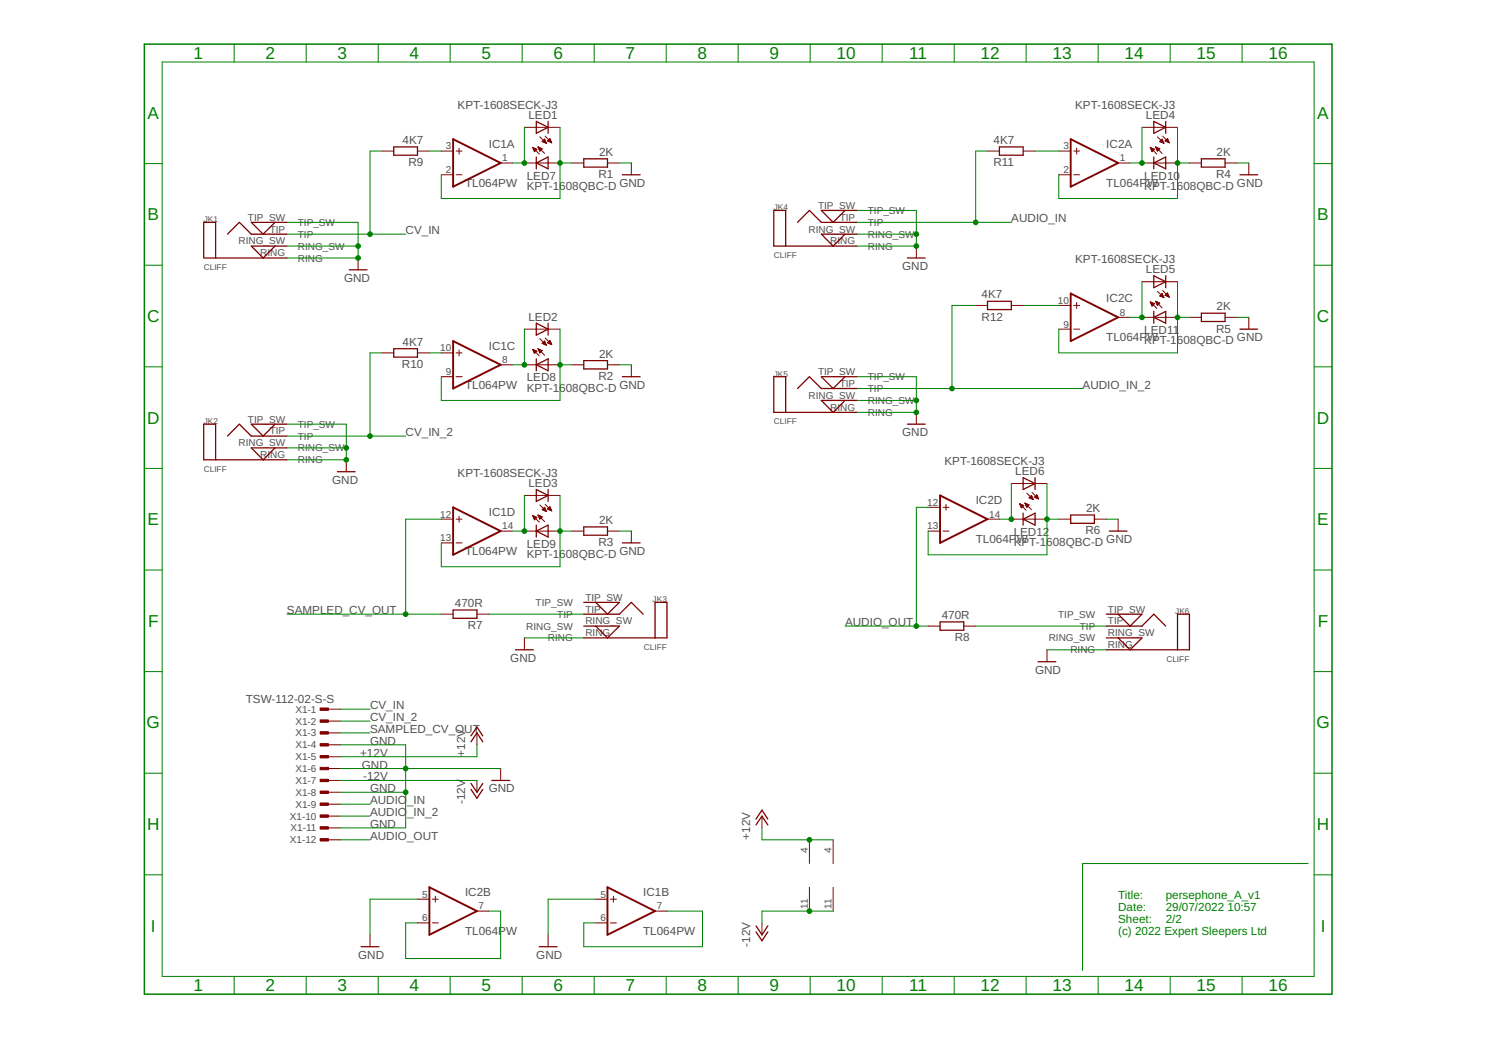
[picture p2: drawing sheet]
<svg xmlns="http://www.w3.org/2000/svg" width="297mm" height="210mm" viewBox="0 0 297 210" stroke-linecap="round" stroke-linejoin="round" font-family="sans-serif">
<g fill="none" stroke="#800000" stroke-width=".25">
<path d="M78.3 29.2h4.8v1.7h-4.8zM106.7 24.2l2.4 1.1-2.4 1.2zM106.7 32.4l2.4-1.2v2.4zM106.7 31.2v2.4M109.1 24.2v2.3M116.1 31.6h4.8v1.7h-4.8zM123.8 34.8h3.6M198.8 29.2h4.8v1.7h-4.8zM229.6 32.4l2.3-1.2v2.4zM229.6 24.2l2.3 1.1-2.3 1.2zM229.6 31.2v2.4M231.9 24.2v2.3"/>
<path d="M239 31.6h4.7v1.7h-4.7zM246.7 34.8h3.5M42.9 51.3v-7.1h-2.4v7.1h16.6M45.3 46.6l2.3-2.4 2.4 2.4h7.1M54.7 49l-2.4 2.3-2.3-2.3h7.1M54.7 44.2l-2.4 2.4-2.3-2.4h7.1M69.5 53.7h3.5M156.3 49v-7.1h-2.4v7.1h16.6M158.7 44.2l2.3-2.3 2.4 2.3h7.1M168.1 41.9l-2.3 2.3-2.4-2.3h7.1M168.1 46.6l-2.3 2.4-2.4-2.4h7.1M180.5 51.3h3.6"/>
<path d="M196.5 59.9h4.7v1.7h-4.7zM229.6 54.9l2.3 1.1-2.3 1.2zM231.9 54.9v2.3M78.3 69.4h4.8v1.7h-4.8zM106.7 72.6l2.4-1.2v2.4zM106.7 64.3l2.4 1.2-2.4 1.2zM106.7 71.4v2.4M109.1 64.3v2.4M116.1 71.8h4.8v1.6h-4.8zM123.8 75h3.6M158.7 77.3l2.3-2.3 2.4 2.3h7.1M168.1 75l-2.3 2.3-2.4-2.3h7.1"/>
<path d="M168.1 79.7l-2.3 2.3-2.4-2.3h7.1M229.6 63.1l2.3-1.1v2.3zM229.6 62v2.3M239 62.3h4.7v1.7h-4.7zM246.7 65.5h3.5M42.9 91.5v-7.1h-2.4v7.1h16.6M45.3 86.8l2.3-2.4 2.4 2.4h7.1M54.7 84.4l-2.4 2.4-2.3-2.4h7.1M54.7 89.1l-2.4 2.4-2.3-2.4h7.1M67.1 93.9h3.6M106.7 97.4l2.4 1.2-2.4 1.2zM109.1 97.4v2.4"/>
<path d="M156.3 82v-7h-2.4v7h16.6M180.5 84.4h3.6M203.6 95l2.3 1.2-2.3 1.2zM205.9 95v2.4M106.7 105.7l2.4-1.2v2.3zM106.7 104.5v2.3M116.1 104.8h4.8v1.7h-4.8zM116.1 119.8h7.1l-2.3 2.4-2.4-2.4M123.8 108h3.6M203.6 103.3l2.3-1.2v2.4zM203.6 102.1v2.4M213 102.5h4.7v1.6h-4.7z"/>
<path d="M220.7 105.7h3.5M90.1 121.4h4.8v1.6h-4.8zM102.6 129.3h3.5M116.1 124.6h7.1l-2.3 2.3-2.4-2.3M116.1 122.2h7.1l2.4-2.4 2.4 2.4M116.1 126.9h16.6v-7.1h-2.4v7.1M187 123.7h4.7v1.7h-4.7zM206.5 131.7h3.6M220.1 129.3h16.5v-7.1h-2.3v7.1M220.1 124.6h7.1l2.4-2.4 2.3 2.4M220.1 122.2h7.1l-2.4 2.4-2.3-2.4M220.1 126.9h7.1l-2.4 2.4-2.3-2.4"/>
<path d="M93.7 147.6l1.2-1.8 1.2 1.8M93.7 146.4l1.2-1.7 1.2 1.7M93.7 155.9l1.2 1.7 1.2-1.7M93.7 157.1l1.2 1.7 1.2-1.7M97.8 155.3h3.6M150.4 164.1l1.2-1.7 1.2 1.7M150.4 163l1.2-1.8 1.2 1.8M71.8 188.4h3.6M107.3 188.4h3.5M150.4 184.2l1.2 1.8 1.2-1.8M150.4 185.4l1.2 1.8 1.2-1.8"/>
</g>
<g fill="none" stroke="#800000" stroke-width=".2">
<path d="M76 30.1h2.3M83.1 30.1h2.3M87.8 30.1h2.3M87.8 34.8h2.3M90.7 30.1h1.2M90.7 34.8h1.2M91.3 29.5v1.1M99.6 32.4h2.4M104.3 25.3h7.1M104.3 32.4h7.1M106 29.3l1.3 1.3M106 29.3l.8 .4"/>
<path d="M106 29.3l.3 .9 .5-.5M106 29.4h.1M106 29.5h.3M106.1 29.6h.5M106.1 29.7h.7M106.2 29.8h.5M106.2 29.9h.4M106.3 30h.2M106.3 30.1h.1M107 29.2l1.4 1.3M107 29.2l.9 .4M107 29.2l.4 .9"/>
<path d="M107.1 29.3h.1M107.1 29.4h.3M107.2 29.5h.4M107.2 29.6h.7M107.3 29.7h.5M107.3 29.8h.4M107.3 29.9h.2M107.4 30h.1M107.4 27.2l1.3 1.3M107.9 28.2l.8 .3M107.9 29.6l-.5 .5M107.9 28.2h.6"/>
<path d="M108 28h.5M108.1 27.9h.4M108.1 28.3h.5M108.2 27.8h.2M108.3 27.7h.1M108.4 27.7l-.5 .5M108.4 27.7l.3 .8M108.4 28.4h.2M108.5 27.1l1.3 1.3M108.6 28.5h.1M108.9 28h.7M108.9 28l.9 .4"/>
<path d="M109.1 27.9h.5M109.2 27.8h.3M109.2 28.2h.5M109.3 27.7h.2M109.4 27.6h.1M109.4 27.6l-.5 .4M109.4 27.6l.4 .8M109.5 28.3h.2M109.7 28.4h.1M113.8 32.4h2.3M120.9 32.4h2.3M125.6 32.4v2.4"/>
<path d="M196.5 30.1h2.3M203.6 30.1h2.3M210.7 30.1h2.3M210.7 34.8h2.3M213.6 30.1h1.2M213.6 34.8h1.2M214.2 29.5v1.1M222.5 32.4h2.3M227.2 25.3h7.1M227.2 32.4h7.1M228.9 29.3l1.2 1.3M228.9 29.4h.1"/>
<path d="M228.9 29.3l.8 .4M228.9 29.3l.3 .9 .5-.5M228.9 29.5h.3M229 29.6h.4M229 29.7h.7M229 29.8h.6M229.1 29.9h.3M229.2 30h.1M229.2 30.1h.1M229.9 29.2l1.3 1.3M229.9 29.2l.8 .4M229.9 29.2l.4 .9"/>
<path d="M229.9 29.3h.1M230 29.4h.3M230 29.5h.5M230.1 29.6h.6M230.1 29.7h.5M230.2 29.8h.3M230.2 29.9h.2M230.3 30h.1M230.3 27.2l1.3 1.3M230.7 28.2l.9 .3M230.7 28.2h.7M230.7 29.6l-.4 .5"/>
<path d="M230.8 28h.6M231 27.9h.3M231 28.3h.5M231.1 27.8h.2M231.2 27.7h.1M231.2 27.7l-.5 .5M231.2 27.7l.4 .8M231.2 28.4h.3M231.3 27.1l1.3 1.3M231.5 28.5h.1M231.8 28h.7M231.9 27.9h.5"/>
<path d="M232 27.8h.4M232.1 28.2h.4M232.1 27.7h.2M232.2 27.6h.1M232.3 27.6l-.5 .4 .8 .4M232.3 27.6l.3 .8M232.3 28.3h.3M232.6 28.4h.1M236.6 32.4h2.4M243.7 32.4h2.4M248.5 32.4v2.4M71.2 51.3v2.4"/>
<path d="M182.3 49v2.3M227.2 56h7.1M229.9 59.9l1.3 1.3M229.9 59.9l.8 .4M229.9 59.9l.4 .9 .4-.5M229.9 60h.1M230.3 57.9l1.3 1.3M230.8 58.9h.6M230.9 58.7h.5M230.9 59h.6M231 58.6h.3M231.1 58.5h.2"/>
<path d="M231.2 58.4l.4 .8-.9-.3zM231.2 59.1h.3M231.2 58.4h.1M231.3 57.8l1.3 1.3M231.5 59.2h.1M231.8 58.7h.7M231.9 58.6h.5M232 58.9h.5M232 58.5h.4M232.2 58.4h.1M232.3 58.3h.1M232.3 59h.3"/>
<path d="M232.3 58.3l-.5 .5 .8 .3M232.3 58.3l.3 .8M232.5 59.1h.1M76 70.2h2.3M83.1 70.2h2.3M87.8 70.2h2.3M87.8 75h2.3M90.7 70.2h1.2M90.7 75h1.2M91.3 69.6v1.2M99.6 72.6h2.4M104.3 65.5h7.1"/>
<path d="M104.3 72.6h7.1M106 69.5l1.3 1.3M106 69.5l.8 .4-.5 .4zM106 69.5h.1M106 69.6h.3M106.1 69.7h.4M106.1 69.8h.7M106.2 70h.5M106.2 70.1h.4M106.3 70.2h.2M106.3 70.3h.1M107 69.4l1.4 1.3"/>
<path d="M107 69.4l.9 .3M107 69.4l.4 .8 .5-.5M107.1 69.4h.1M107.1 69.5h.3M107.1 69.6h.5M107.2 69.7h.7M107.3 69.8h.5M107.3 70h.4M107.3 70.1h.2M107.4 70.2h.1M107.4 67.4l1.3 1.3M107.9 68.3l.8 .4"/>
<path d="M107.9 68.3l.5-.4 .3 .8M107.9 68.3h.6M108 68.2h.5M108.1 68.4h.5M108.1 68.1h.4M108.2 68h.2M108.3 67.9h.1M108.4 68.5h.2M108.5 67.3l1.3 1.3M108.6 68.6h.1M108.9 68.2h.7M109.1 68.1h.5"/>
<path d="M109.2 68h.3M109.2 68.3h.5M109.3 67.9h.2M109.4 67.8h.1M109.4 67.7l.4 .9-.9-.4zM109.4 68.4h.3M109.7 68.5h.1M113.8 72.6h2.3M120.9 72.6h2.3M125.6 72.6v2.4M194.1 60.8h2.4M201.2 60.8h2.4"/>
<path d="M210.7 60.8h2.3M210.7 65.5h2.3M213.6 60.8h1.2M213.6 65.5h1.2M214.2 60.2v1.2M222.5 63.1h2.3M227.2 63.1h7.1M228.9 60.1l1.2 1.3M228.9 60.1l.8 .3-.5 .5zM228.9 60.2h.2M228.9 60.3h.5M229 60.4h.6"/>
<path d="M229 60.5h.6M229.1 60.6h.4M229.1 60.7h.3M229.2 60.8h.1M230 60.1h.2M230 60.2h.5M230.1 60.3h.6M230.1 60.4h.5M230.1 60.5h.4M230.2 60.6h.2M230.3 60.7h.1M236.6 63.1h2.4"/>
<path d="M243.7 63.1h2.4M248.5 63.1v2.4M68.9 91.5v2.4M104.3 98.6h7.1M182.3 82v2.4M201.2 96.2h7.1M204.3 98.1l1.3 1.3M204.7 99l.5-.4 .4 .8zM204.8 99h.6M204.9 98.9h.5M204.9 99.1h.6M205 98.8h.3"/>
<path d="M205.1 98.7h.2M205.2 99.2h.3M205.3 98l1.3 1.3M205.4 99.3h.1M205.8 98.9l.5-.5 .3 .9zM205.8 98.9h.7M206 98.8h.4M206 99h.5M206.1 98.7h.3M206.2 98.6h.1M206.3 99.1h.3M206.3 98.5h.1"/>
<path d="M206.5 99.2h.1M87.8 103.3h2.3M87.8 108h2.3M90.7 103.3h1.2M90.7 108h1.2M91.3 102.7v1.2M99.6 105.7h2.4M104.3 105.7h7.1M106 102.6l1.3 1.3M106 102.6l.8 .3-.5 .5M106 102.6l.3 .8M106 102.6h.1"/>
<path d="M106 102.7h.4M106.1 102.9h.5M106.2 103h.6M106.2 103.1h.5M106.2 103.2h.4M106.3 103.3h.1M106.3 103.4h.1M107 102.5l1.4 1.3M107 102.5l.9 .3-.5 .5zM107.1 102.5h.1M107.1 102.6h.3M107.2 102.7h.5"/>
<path d="M107.2 102.9h.6M107.3 103h.4M107.3 103.1h.3M107.4 103.2h.1M107.4 100.5l1.3 1.3M107.9 101.4l.5-.5 .3 .9zM107.9 101.4h.7M108 101.3h.5M108.1 101.2h.4M108.2 101.5h.4M108.2 101.1h.2M108.3 101h.1"/>
<path d="M108.4 101.6h.2M108.5 100.4l1.3 1.2M108.9 101.3l.5-.5 .4 .8zM109 101.3h.6M109 101.2h.6M109.1 101.1h.4M109.2 101h.3M109.3 101.4h.4M109.3 100.9h.1M109.5 101.5h.2M113.8 105.7h2.3M120.9 105.7h2.3"/>
<path d="M125.6 105.7v2.3M184.7 100.9h2.3M184.7 105.7h2.3M187.6 100.9h1.2M187.6 105.7h1.2M188.2 100.4v1.1M196.5 103.3h2.3M201.2 103.3h7.1M202.9 100.2l1.3 1.3M202.9 100.2l.8 .4-.5 .4zM202.9 100.3h.2M202.9 100.4h.5"/>
<path d="M203 100.5h.6M203.1 100.7h.5M203.1 100.8h.4M203.1 100.9h.3M203.2 101h.1M203.9 100.1l1.3 1.3M203.9 100.1l.8 .4-.4 .4zM203.9 100.1h.1M204 100.2h.2M204 100.3h.4M204.1 100.4h.6M204.1 100.5h.6"/>
<path d="M204.2 100.7h.4M204.2 100.8h.2M204.3 100.9h.1M210.7 103.3h2.3M217.7 103.3h2.4M222.5 103.3v2.4M87.8 122.2h2.3M94.9 122.2h2.3M104.3 126.9v2.4M184.7 124.6h2.3M191.7 124.6h2.4M208.3 129.3v2.4"/>
<path d="M65.3 141.1h2.4M65.3 143.5h2.4M65.3 145.8h2.4M65.3 148.2h2.4M65.3 150.6h2.4M65.3 152.9h2.4M65.3 155.3h2.4M65.3 157.6h2.4M65.3 160h2.4M94.9 145.8v2.4M94.9 155.3v2.3M99.6 152.9v2.4"/>
<path d="M65.3 162.4h2.4M65.3 164.7h2.4M65.3 167.1h2.4M83.1 178.9h2.3M86 178.9h1.2M86.6 178.3v1.2M118.5 178.9h2.4M121.5 178.9h1.1M122 178.3v1.2M151.6 162.4v2.3M161 167.1v4.7M161 176.5v4.8"/>
<path d="M165.8 167.1v4.7M165.8 176.5v4.8M73.6 186v2.4M83.1 183.6h2.3M86 183.6h1.2M94.9 181.3h2.3M109.1 186v2.4M118.5 183.6h2.4M121.5 183.6h1.1M130.3 181.3h2.4M151.6 183.6v2.4"/>
</g>
<path d="M90.1 27.7l9.5 4.7-9.5 4.7zM213 27.7l9.5 4.7-9.5 4.7zM213 58.4l9.5 4.7-9.5 4.8zM90.1 67.9l9.5 4.7-9.5 4.7zM187 98.6l9.5 4.7-9.5 4.7zM90.1 100.9l9.5 4.8-9.5 4.7zM85.4 176.5l9.5 4.8-9.5 4.7zM120.9 176.5l9.4 4.8-9.4 4.7z" fill="none" stroke="#800000" stroke-width=".38"/>
<g fill="#800000" stroke="#800000" stroke-width=".2">
<path d="M63.7 140.9h1.6v.4h-1.6z"/>
<path d="M63.7 143.2h1.6v.5h-1.6z"/>
<path d="M63.7 145.6h1.6v.4h-1.6z"/>
<path d="M63.7 148h1.6v.4h-1.6z"/>
<path d="M63.7 150.3h1.6v.5h-1.6z"/>
<path d="M63.7 152.7h1.6v.4h-1.6z"/>
<path d="M63.7 155h1.6v.5h-1.6z"/>
<path d="M63.7 157.4h1.6v.5h-1.6z"/>
<path d="M63.7 159.8h1.6v.4h-1.6z"/>
<path d="M63.7 162.1h1.6v.5h-1.6z"/>
<path d="M63.7 164.5h1.6v.5h-1.6z"/>
<path d="M63.7 166.9h1.6v.4h-1.6z"/>
</g>
<path d="M28.7 8.8h236.3v189h-236.3z" fill="none" stroke="#008000" stroke-width=".3"/>
<g fill="none" stroke="#008000" stroke-width=".2">
<path d="M32.3 12.3h229.2v182h-229.2zM46.6 8.8v3.5M60.9 8.8v3.5M75.2 8.8v3.5M89.6 8.8v3.5M103.9 8.8v3.5M118.2 8.8v3.5M132.5 8.8v3.5M146.9 8.8v3.5M161.2 8.8v3.5M175.5 8.8v3.5M189.8 8.8v3.5"/>
<path d="M204.2 8.8v3.5M218.5 8.8v3.5M232.8 8.8v3.5M247.1 8.8v3.5M28.7 32.6h3.6M76 30.1h-2.4v16.5M85.4 30.1h2.4M104.3 25.3v7.1h-2.3M111.4 32.4h2.4M111.4 25.3v14.2h-23.6v-4.7M123.2 32.4h2.4M196.5 30.1h-2.4v14.1"/>
<path d="M205.9 30.1h4.8M227.2 25.3v7.1h-2.4M234.3 32.4h2.3M234.3 25.3v14.2h-23.6v-4.7M246.1 32.4h2.4M261.5 32.6h3.5M28.7 52.8h3.6M57.1 49h14.1M57.1 46.6h23.6M57.1 44.2h14.1v7.1h-14.1M170.5 41.9h11.8v7.1h-11.8M170.5 46.6h11.8"/>
<path d="M170.5 44.2h30.7M227.2 56v7.1h-2.4M234.3 56v14.2h-23.6v-4.7M261.5 52.8h3.5M28.7 73h3.6M76 70.2h-2.4v16.6M85.4 70.2h2.4M104.3 65.5v7.1h-2.3M111.4 65.5v14.2h-23.6v-4.7M111.4 72.6h2.4M123.2 72.6h2.4M170.5 75h11.8v7h-11.8"/>
<path d="M170.5 79.7h11.8M170.5 77.3h44.9M194.1 60.8h-4.7v16.5M203.6 60.8h7.1M234.3 63.1h2.3M246.1 63.1h2.4M261.5 73h3.5M28.7 93.2h3.6M57.1 84.4h11.8v7.1h-11.8M57.1 89.1h11.8M57.1 86.8h23.6M104.3 98.6v7.1h-2.3"/>
<path d="M111.4 98.6v14.2h-23.6v-4.8M201.2 96.2v7.1h-2.4M208.3 96.2v14.2h-23.6v-4.7M261.5 93.2h3.5M28.7 113.4h3.6M87.8 103.3h-7.1v18.9M111.4 105.7h2.4M123.2 105.7h2.4M184.7 100.9h-2.4v23.7M208.3 103.3h2.4M220.1 103.3h2.4M261.5 113.4h3.5"/>
<path d="M28.7 133.6h3.6M57.1 122.2h30.7M97.2 122.2h18.9M104.3 126.9h11.8M168.1 124.6h16.6M194.1 124.6h26M208.3 129.3h11.8M261.5 133.6h3.5M28.7 153.8h3.6M67.7 152.9h31.9M67.7 148.2h13v16.5h-13M67.7 157.6h13"/>
<path d="M67.7 160h5.9M67.7 155.3h27.2M67.7 145.8h5.9M67.7 143.5h5.9M67.7 141.1h5.9M94.9 148.2v2.4h-27.2M261.5 153.8h3.5M28.7 174.1h3.6M67.7 167.1h5.9M67.7 162.4h5.9M83.1 178.9h-9.5v7.1M118.5 178.9h-9.4v7.1"/>
<path d="M151.6 164.7v2.4h14.2M260.3 171.8h-44.9v21.3M261.5 174.1h3.5M46.6 194.3v3.5M60.9 194.3v3.5M75.2 194.3v3.5M89.6 194.3v3.5M97.2 181.3h2.4v9.4h-18.9v-7.1h2.4M103.9 194.3v3.5M118.2 194.3v3.5M132.5 194.3v3.5M132.7 181.3h7.1v7.1h-23.7v-4.8h2.4"/>
<path d="M146.9 194.3v3.5M161.2 194.3v3.5M165.8 181.3h-14.2v2.3M175.5 194.3v3.5M189.8 194.3v3.5M204.2 194.3v3.5M218.5 194.3v3.5M232.8 194.3v3.5M247.1 194.3v3.5"/>
</g>
<g fill="#008000" stroke="#008000" stroke-width=".2">
<circle cx="182.3" cy="82" r=".47"/>
<circle cx="182.3" cy="79.7" r=".47"/>
<circle cx="182.3" cy="49" r=".47"/>
<circle cx="182.3" cy="46.6" r=".47"/>
<circle cx="71.2" cy="51.3" r=".47"/>
<circle cx="71.2" cy="49" r=".47"/>
<circle cx="68.9" cy="91.5" r=".47"/>
<circle cx="68.9" cy="89.1" r=".47"/>
<circle cx="80.7" cy="152.9" r=".47"/>
<circle cx="80.7" cy="157.6" r=".47"/>
<circle cx="201.2" cy="103.3" r=".47"/>
<circle cx="208.3" cy="103.3" r=".47"/>
<circle cx="182.3" cy="124.6" r=".47"/>
<circle cx="227.2" cy="63.1" r=".47"/>
<circle cx="234.3" cy="63.1" r=".47"/>
<circle cx="227.2" cy="32.4" r=".47"/>
<circle cx="234.3" cy="32.4" r=".47"/>
<circle cx="189.4" cy="77.3" r=".47"/>
<circle cx="194.1" cy="44.2" r=".47"/>
<circle cx="161" cy="181.3" r=".47"/>
<circle cx="161" cy="167.1" r=".47"/>
<circle cx="80.7" cy="122.2" r=".47"/>
<circle cx="73.6" cy="86.8" r=".47"/>
<circle cx="73.6" cy="46.6" r=".47"/>
<circle cx="104.3" cy="32.4" r=".47"/>
<circle cx="111.4" cy="32.4" r=".47"/>
<circle cx="104.3" cy="72.6" r=".47"/>
<circle cx="111.4" cy="72.6" r=".47"/>
<circle cx="104.3" cy="105.7" r=".47"/>
<circle cx="111.4" cy="105.7" r=".47"/>
</g>
<g font-size="3.4" fill="#008000">
<text x="38.5" y="11.8">1</text>
<text x="52.8" y="11.8">2</text>
<text x="67.1" y="11.8">3</text>
<text x="81.4" y="11.8">4</text>
<text x="95.8" y="11.8">5</text>
<text x="110.1" y="11.8">6</text>
<text x="124.4" y="11.8">7</text>
<text x="138.7" y="11.8">8</text>
<text x="153.1" y="11.8">9</text>
<text x="166.4" y="11.8">10</text>
<text x="180.9" y="11.8">11</text>
<text x="195.1" y="11.8">12</text>
<text x="209.4" y="11.8">13</text>
<text x="223.7" y="11.8">14</text>
<text x="238.1" y="11.8">15</text>
<text x="252.4" y="11.8">16</text>
<text x="29.4" y="23.6">A</text>
<text x="262.1" y="23.6">A</text>
<text x="29.4" y="43.9">B</text>
<text x="262.1" y="43.9">B</text>
<text x="29.3" y="64.1">C</text>
<text x="262" y="64.1">C</text>
<text x="29.3" y="84.3">D</text>
<text x="262" y="84.3">D</text>
<text x="29.4" y="104.5">E</text>
<text x="262.1" y="104.5">E</text>
<text x="29.5" y="124.7">F</text>
<text x="262.2" y="124.7">F</text>
<text x="29.2" y="144.9">G</text>
<text x="261.9" y="144.9">G</text>
<text x="29.3" y="165.1">H</text>
<text x="262" y="165.1">H</text>
<text x="30" y="185.4">I</text>
<text x="262.8" y="185.4">I</text>
<text x="38.5" y="197.2">1</text>
<text x="52.8" y="197.2">2</text>
<text x="67.1" y="197.2">3</text>
<text x="81.4" y="197.2">4</text>
<text x="95.8" y="197.2">5</text>
<text x="110.1" y="197.2">6</text>
<text x="124.4" y="197.2">7</text>
<text x="138.7" y="197.2">8</text>
<text x="153.1" y="197.2">9</text>
<text x="166.4" y="197.2">10</text>
<text x="180.9" y="197.2">11</text>
<text x="195.1" y="197.2">12</text>
<text x="209.4" y="197.2">13</text>
<text x="223.7" y="197.2">14</text>
<text x="238.1" y="197.2">15</text>
<text x="252.4" y="197.2">16</text>
</g>
<g font-size="2.3" fill="#505050">
<text x="91" y="21.7">KPT-1608SECK-J3</text>
<text x="105.1" y="23.7">LED1</text>
<text x="213.9" y="21.7">KPT-1608SECK-J3</text>
<text x="228" y="23.7">LED4</text>
<text x="80.1" y="28.6">4K7</text>
<text x="97.2" y="29.5">IC1A</text>
<text x="197.7" y="28.6">4K7</text>
<text x="220.1" y="29.5">IC2A</text>
<text x="81.3" y="33.1">R9</text>
<text x="104.8" y="35.7">LED7</text>
<text x="119.1" y="35.5">R1</text>
<text x="119.2" y="31">2K</text>
<text x="197.7" y="33.1">R11</text>
<text x="227.7" y="35.7">LED10</text>
<text x="241.9" y="35.5">R4</text>
<text x="242.1" y="31">2K</text>
<text x="92.5" y="37.1">TL064PW</text>
<text x="104.8" y="37.7">KPT-1608QBC-D</text>
<text x="123.2" y="37.1">GND</text>
<text x="220.1" y="37.1">TL064PW</text>
<text x="227.7" y="37.7">KPT-1608QBC-D</text>
<text x="246.1" y="37.1">GND</text>
<text x="80.7" y="46.6">CV_IN</text>
<text x="201.2" y="44.2">AUDIO_IN</text>
<text x="179.5" y="53.7">GND</text>
<text x="213.9" y="52.4">KPT-1608SECK-J3</text>
<text x="68.5" y="56">GND</text>
<text x="195.3" y="59.3">4K7</text>
<text x="228" y="54.4">LED5</text>
<text x="105.1" y="63.8">LED2</text>
<text x="195.3" y="63.8">R12</text>
<text x="220.1" y="60.2">IC2C</text>
<text x="242.1" y="61.7">2K</text>
<text x="80.1" y="68.8">4K7</text>
<text x="97.2" y="69.6">IC1C</text>
<text x="119.2" y="71.2">2K</text>
<text x="220.1" y="67.9">TL064PW</text>
<text x="227.7" y="68.4">KPT-1608QBC-D</text>
<text x="227.7" y="66.4">LED11</text>
<text x="241.9" y="66.2">R5</text>
<text x="246.1" y="67.9">GND</text>
<text x="80" y="73.3">R10</text>
<text x="92.5" y="77.3">TL064PW</text>
<text x="104.8" y="77.9">KPT-1608QBC-D</text>
<text x="104.8" y="75.9">LED8</text>
<text x="119.1" y="75.6">R2</text>
<text x="123.2" y="77.3">GND</text>
<text x="215.4" y="77.3">AUDIO_IN_2</text>
<text x="80.7" y="86.8">CV_IN_2</text>
<text x="179.5" y="86.8">GND</text>
<text x="91" y="94.9">KPT-1608SECK-J3</text>
<text x="187.9" y="92.5">KPT-1608SECK-J3</text>
<text x="202" y="94.6">LED6</text>
<text x="66.1" y="96.2">GND</text>
<text x="105.1" y="96.9">LED3</text>
<text x="194.1" y="100.3">IC2D</text>
<text x="216.1" y="101.9">2K</text>
<text x="97.2" y="102.7">IC1D</text>
<text x="119.2" y="104.2">2K</text>
<text x="201.7" y="106.6">LED12</text>
<text x="215.9" y="106.3">R6</text>
<text x="92.5" y="110.4">TL064PW</text>
<text x="104.8" y="111">KPT-1608QBC-D</text>
<text x="104.8" y="109">LED9</text>
<text x="119.1" y="108.7">R3</text>
<text x="123.2" y="110.4">GND</text>
<text x="194.1" y="108">TL064PW</text>
<text x="201.7" y="108.6">KPT-1608QBC-D</text>
<text x="220.1" y="108">GND</text>
<text x="57.1" y="122.2">SAMPLED_CV_OUT</text>
<text x="90.5" y="120.8">470R</text>
<text x="93.1" y="125.2">R7</text>
<text x="168.1" y="124.6">AUDIO_OUT</text>
<text x="187.4" y="123.1">470R</text>
<text x="101.5" y="131.6">GND</text>
<text x="190" y="127.6">R8</text>
<text x="205.9" y="134">GND</text>
<text x="48.9" y="139.9">TSW-112-02-S-S</text>
<text x="73.6" y="143.5">CV_IN_2</text>
<text x="73.6" y="141.1">CV_IN</text>
<text x="73.6" y="148.2">GND</text>
<text x="73.6" y="145.8">SAMPLED_CV_OUT</text>
<text x="71.7" y="150.5">+12V</text>
<text x="72" y="152.9">GND</text>
<text x="72.2" y="155.3">-12V</text>
<text x="92.5" y="150.5" transform="rotate(-90 92.5 150.5)">+12V</text>
<text x="73.6" y="157.6">GND</text>
<text x="73.6" y="160">AUDIO</text>
<text x="81" y="160">_IN</text>
<text x="92.5" y="160" transform="rotate(-90 92.5 160)">-12V</text>
<text x="97.2" y="157.6">GND</text>
<text x="73.6" y="164.7">GND</text>
<text x="73.6" y="167.1">AUDIO_OUT</text>
<text x="73.6" y="162.4">AUDIO</text>
<text x="81" y="162.4">_IN_2</text>
<text x="149.2" y="167.1" transform="rotate(-90 149.2 167.1)">+12V</text>
<text x="92.5" y="178.3">IC2B</text>
<text x="128" y="178.3">IC1B</text>
<text x="92.5" y="186">TL064PW</text>
<text x="128" y="186">TL064PW</text>
<text x="71.3" y="190.7">GND</text>
<text x="106.7" y="190.7">GND</text>
<text x="149.2" y="188.4" transform="rotate(-90 149.2 188.4)">-12V</text>
</g>
<g font-size="2.3" fill="#008000">
<text x="222.5" y="178.9">Title:</text>
<text x="231.9" y="178.9">persephone_A_v1</text>
<text x="222.5" y="181.3">Date:</text>
<text x="222.5" y="183.6">Sheet:</text>
<text x="222.5" y="186">(c) 2022 Expert Sleepers Ltd</text>
<text x="231.9" y="181.3">29/07/2022</text>
<text x="231.9" y="183.6">2/2</text>
<text x="244.2" y="181.3">10:57</text>
</g>
<g font-size="2" fill="#505050">
<text x="88.7" y="29.7">3</text>
<text x="211.6" y="29.7">3</text>
<text x="88.7" y="34.5">2</text>
<text x="99.9" y="32.1">1</text>
<text x="211.6" y="34.5">2</text>
<text x="222.8" y="32.1">1</text>
<text x="162.7" y="41.5">TIP_SW</text>
<text x="49.3" y="43.9">TIP_SW</text>
<text x="53.7" y="46.3">TIP</text>
<text x="59.2" y="47.3">TIP</text>
<text x="59.2" y="44.9">TIP_SW</text>
<text x="160.9" y="46.3">RING_SW</text>
<text x="167.1" y="43.9">TIP</text>
<text x="172.7" y="44.9">TIP</text>
<text x="172.7" y="47.3">RING_SW</text>
<text x="172.7" y="42.6">TIP_SW</text>
<text x="47.5" y="48.6">RING_SW</text>
<text x="51.8" y="51">RING</text>
<text x="59.2" y="52">RING</text>
<text x="59.2" y="49.7">RING_SW</text>
<text x="165.2" y="48.6">RING</text>
<text x="172.7" y="49.7">RING</text>
<text x="210.5" y="60.4">10</text>
<text x="211.6" y="65.2">9</text>
<text x="222.8" y="62.8">8</text>
<text x="87.6" y="69.9">10</text>
<text x="88.7" y="74.6">9</text>
<text x="99.9" y="72.3">8</text>
<text x="162.7" y="74.6">TIP_SW</text>
<text x="167.1" y="77">TIP</text>
<text x="172.7" y="75.7">TIP_SW</text>
<text x="160.9" y="79.3">RING_SW</text>
<text x="165.2" y="81.7">RING</text>
<text x="172.7" y="78">TIP</text>
<text x="172.7" y="82.7">RING</text>
<text x="172.7" y="80.4">RING_SW</text>
<text x="47.5" y="88.8">RING_SW</text>
<text x="49.3" y="84.1">TIP_SW</text>
<text x="53.7" y="86.4">TIP</text>
<text x="59.2" y="87.5">TIP</text>
<text x="59.2" y="89.8">RING_SW</text>
<text x="59.2" y="85.1">TIP_SW</text>
<text x="51.8" y="91.2">RING</text>
<text x="59.2" y="92.2">RING</text>
<text x="184.5" y="100.6">12</text>
<text x="87.6" y="107.7">13</text>
<text x="87.6" y="103">12</text>
<text x="99.9" y="105.3">14</text>
<text x="184.5" y="105.3">13</text>
<text x="196.8" y="103">14</text>
<text x="116.5" y="119.5">TIP_SW</text>
<text x="104.7" y="125.3">RING_SW</text>
<text x="106.6" y="120.5">TIP_SW</text>
<text x="110.9" y="122.9">TIP</text>
<text x="116.5" y="121.9">TIP</text>
<text x="116.5" y="124.2">RING_SW</text>
<text x="210.5" y="122.9">TIP_SW</text>
<text x="214.8" y="125.3">TIP</text>
<text x="220.4" y="124.2">TIP</text>
<text x="220.4" y="121.9">TIP_SW</text>
<text x="109" y="127.6">RING</text>
<text x="116.5" y="126.6">RING</text>
<text x="208.6" y="127.6">RING_SW</text>
<text x="213" y="130">RING</text>
<text x="220.4" y="129">RING</text>
<text x="220.4" y="126.6">RING_SW</text>
<text x="58.8" y="141.8">X1-1</text>
<text x="58.8" y="144.2">X1-2</text>
<text x="58.8" y="146.5">X1-3</text>
<text x="58.8" y="148.9">X1-4</text>
<text x="58.8" y="151.3">X1-5</text>
<text x="58.8" y="153.6">X1-6</text>
<text x="58.8" y="156">X1-7</text>
<text x="58.8" y="158.3">X1-8</text>
<text x="58.8" y="160.7">X1-9</text>
<text x="57.7" y="163.1">X1-10</text>
<text x="57.7" y="167.8">X1-12</text>
<text x="57.8" y="165.4">X1-11</text>
<text x="160.7" y="169.6" transform="rotate(-90 160.7 169.6)">4</text>
<text x="165.4" y="169.6" transform="rotate(-90 165.4 169.6)">4</text>
<text x="84" y="178.6">5</text>
<text x="119.4" y="178.6">5</text>
<text x="84" y="183.3">6</text>
<text x="95.2" y="180.9">7</text>
<text x="119.4" y="183.3">6</text>
<text x="130.7" y="180.9">7</text>
<text x="160.7" y="180.8" transform="rotate(-90 160.7 180.8)">11</text>
<text x="165.4" y="180.8" transform="rotate(-90 165.4 180.8)">11</text>
</g>
<g font-size="1.7" fill="#505050">
<text x="153.9" y="41.9">JK4</text>
<text x="40.5" y="44.2">JK1</text>
<text x="40.5" y="53.7">CLIFF</text>
<text x="153.9" y="51.3">CLIFF</text>
<text x="153.9" y="74.9">JK5</text>
<text x="40.5" y="84.4">JK2</text>
<text x="153.9" y="84.4">CLIFF</text>
<text x="40.5" y="93.8">CLIFF</text>
<text x="129.8" y="119.8">JK3</text>
<text x="233.8" y="122.2">J</text>
<text x="234.6" y="122.2">K6</text>
<text x="128.1" y="129.3">CLIFF</text>
<text x="232.1" y="131.6">CLIFF</text>
</g>
</svg>
